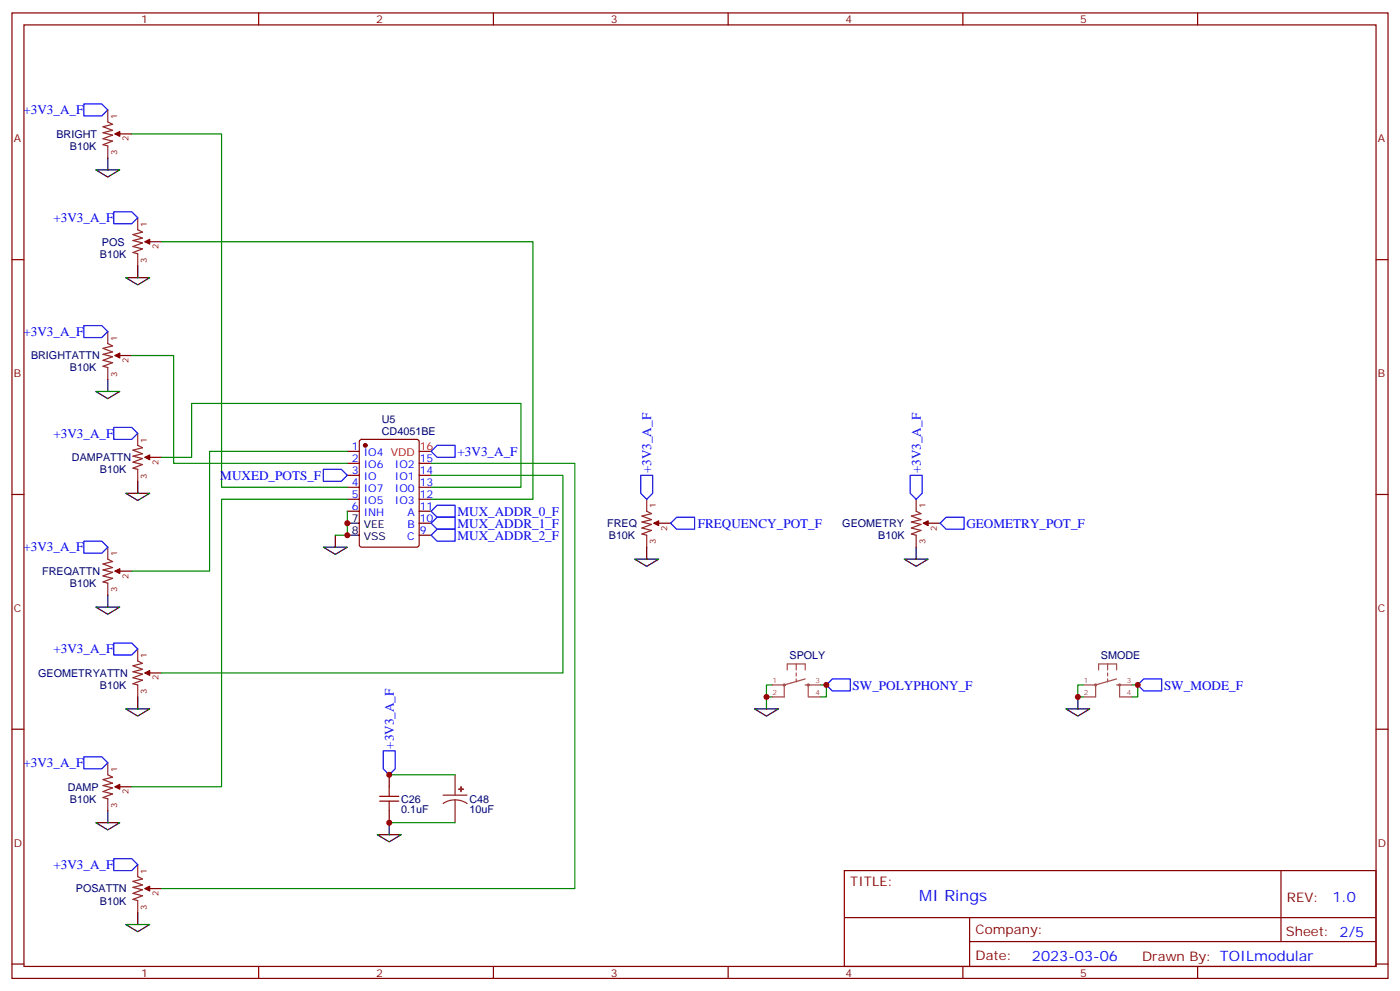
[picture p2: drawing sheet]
<svg xmlns="http://www.w3.org/2000/svg" width="412mm" height="292mm" viewBox="0 0 412 292" stroke-linecap="round" stroke-linejoin="round" font-family="sans-serif">
<g fill="none" stroke="#870000" stroke-width=".35">
<path d="M3.5 3.8h405.4v284.3h-405.4zM7.1 7.3h398.2v277.3h-398.2zM76.2 3.8v3.5M145.3 3.8v3.5M214.5 3.8v3.5M283.6 3.8v3.5M352.8 3.8v3.5M35.3 39.4h3.5M3.5 76.5h3.6M44.1 71.2h3.5M405.3 76.5h3.6M35.3 104.7h3.5"/>
<path d="M44.1 134.7h3.5M102.3 132.9h3.5M102.3 136.5h3.5M102.3 140h3.5M106.1 129.6l.4-.2h16.3l.6 .4 .1 30.6-.5 .7h-16.5l-.6-.4-.1-30.6zM123.5 136.5h3.5M123.5 140h3.5M3.5 145.6h3.6M102.3 143.5h3.5M102.3 147h3.5M102.3 150.6h3.5M123.5 143.5h3.5"/>
<path d="M123.5 147h3.5M123.5 150.6h3.5M123.5 157.6h3.5M123.5 154.1h3.5M194 154.1h3.6M273.4 154.1h3.5M405.3 145.6h3.6M35.3 168.2h3.5M44.1 198.2h3.5M3.5 214.8h3.6M405.3 214.8h3.6M35.3 231.7h3.5"/>
<path d="M114.7 228.2v3.5M114.7 238.8v3.5M248.7 256.4h156.6v28.2h-156.6zM377.3 256.4v20.9M44.1 261.7h3.5M248.7 270.2h156.5M285.6 277.3h119.6M285.6 270.2v14.2M3.5 283.9h3.6M76.2 284.6v3.5M145.3 284.6v3.5M214.5 284.6v3.5"/>
<path d="M283.6 284.6v3.5M352.8 284.6v3.5M405.3 283.9h3.6"/>
</g>
<g fill="none" stroke="#00f" stroke-width=".35">
<path d="M24.7 30.6h5.3l1.7 1.8-1.7 1.7h-5.3zM33.5 62.4h5.3l1.8 1.7-1.8 1.8h-5.3zM24.7 95.9h5.3l1.7 1.7-1.7 1.8h-5.3zM33.5 125.9h5.3l1.8 1.7-1.8 1.8h-5.3zM95.2 138.2h5.3l1.8 1.8-1.8 1.7h-5.3zM127 132.9l1.8-1.7h5.3v3.5h-5.3zM188.7 140h3.6v5.3l-1.8 1.7-1.8-1.7zM268.1 140h3.5v5.3l-1.7 1.7-1.8-1.7zM24.7 159.4h5.3l1.7 1.7-1.7 1.8h-5.3zM127 157.6l1.8-1.7h5.3v3.5h-5.3zM127 150.6l1.8-1.8h5.3v3.5h-5.3zM127 154.1l1.8-1.8h5.3v3.6h-5.3z"/>
<path d="M197.6 154.1l1.7-1.8h5.3v3.6h-5.3zM276.9 154.1l1.8-1.8h5.3v3.6h-5.3zM33.5 189.4h5.3l1.8 1.7-1.8 1.8h-5.3zM245.2 200h5.3v3.5h-5.3l-1.8-1.8zM335.1 201.7l1.8-1.7h5.3v3.5h-5.3zM24.7 222.9h5.3l1.7 1.7-1.7 1.8h-5.3zM112.9 221.1h3.5v5.3l-1.7 1.8-1.8-1.8zM33.5 252.9h5.3l1.8 1.7-1.8 1.8h-5.3z"/>
</g>
<g fill="none" stroke="#8c2424" stroke-width=".35">
<path d="M31.7 32.4v3.5l1.5 .7-2.9 .7 2.9 1.1-2.9 .7 2.9 .7-2.9 1.1 2.9 .7-2.9 1 1.4 .4v3.5M33.9 39.4h1.4M40.6 64.1v3.6l1.4 .7-2.8 .7 2.8 1-2.8 .7 2.8 .7-2.8 1.1 2.8 .7-2.8 1.1 1.4 .3v3.5M42.7 71.2h1.4M31.7 97.6v3.6l1.5 .7-2.9 .7 2.9 1-2.9 .8 2.9 .7-2.9 1 2.9 .7-2.9 1.1 1.4 .3v3.6M33.9 104.7h1.4M40.6 127.6v3.6l1.4 .7-2.8 .7 2.8 1-2.8 .7 2.8 .7-2.8 1.1 2.8 .7-2.8 1.1 1.4 .3v3.5M42.7 134.7h1.4M190.5 147v3.6l1.4 .7-2.8 .7 2.8 1-2.8 .7 2.8 .7-2.8 1.1 2.8 .7-2.8 1.1 1.4 .3v3.5M192.6 154.1h1.4M269.9 147v3.6l1.4 .7-2.8 .7 2.8 1-2.8 .7 2.8 .7-2.8 1.1 2.8 .7-2.8 1.1 1.4 .3v3.5M272 154.1h1.4"/>
<path d="M31.7 161.1v3.6l1.5 .7-2.9 .7 2.9 1-2.9 .8 2.9 .7-2.9 1 2.9 .7-2.9 1.1 1.4 .3v3.6M33.9 168.2h1.4M40.6 191.1v3.6l1.4 .7-2.8 .7 2.8 1-2.8 .7 2.8 .7-2.8 1.1 2.8 .7-2.8 1.1 1.4 .3v3.5M42.7 198.2h1.4M31.7 224.6v3.6l1.5 .7-2.9 .7 2.9 1-2.9 .8 2.9 .7-2.9 1 2.9 .7-2.9 1.1 1.4 .3v3.6M33.9 231.7h1.4M130.5 234.2h7.1M134.1 235.6l-1.9 .2-1.7 .8M134.1 235.6l1.8 .2 1.7 .8M134.1 228.2v6M134.1 235.6v6.7M40.6 254.6v3.6l1.4 .7-2.8 .7 2.8 1-2.8 .7 2.8 .7-2.8 1.1 2.8 .7-2.8 1.1 1.4 .3v3.5"/>
<path d="M42.7 261.7h1.4"/>
</g>
<g fill="#870000" stroke="#870000" stroke-width=".35">
<path d="M33.9 39.4l1.4-.7v1.4z"/>
<path d="M42.7 71.2l1.4-.7v1.4z"/>
<path d="M33.9 104.7l1.4-.7v1.4z"/>
<path d="M42.7 134.7l1.4-.7v1.4z"/>
<path d="M33.9 168.2l1.4-.7v1.4z"/>
<path d="M42.7 198.2l1.4-.7v1.4z"/>
<path d="M33.9 231.7l1.4-.7v1.4z"/>
<path d="M42.7 261.7l1.4-.7v1.4z"/>
<path d="M192.6 154.1l1.4-.7v1.4z"/>
<path d="M272 154.1l1.4-.7v1.4z"/>
<circle cx="107.6" cy="131.2" r=".53"/>
</g>
<g fill="none" stroke="#000" stroke-width=".35">
<path d="M28.2 50h7.1l-3.6 2.1zM31.7 46.5v3.5M40.6 78.2v3.6M37 81.8h7.1l-3.5 2.1zM28.2 115.3h7.1l-3.6 2.1zM31.7 111.8v3.5M37 145.3h7.1l-3.5 2.1zM40.6 141.7v3.6M98.8 157.6v3.5M102.3 154.1h3.5M102.3 157.6h3.5M28.2 178.8h7.1l-3.6 2.1z"/>
<path d="M31.7 175.3v3.5M95.2 161.1h7.1l-3.5 2.2zM187 164.7h7l-3.5 2.1zM190.5 161.1v3.6M266.3 164.7h7.1l-3.5 2.1zM269.9 161.1v3.6M37 208.8h7.1l-3.5 2.1zM40.6 205.2v3.6M222.2 208.8h7.1l-3.5 2.1zM225.8 205.2v3.6M314 208.8h7l-3.5 2.1zM317.5 205.2v3.6"/>
<path d="M31.7 238.8v3.5M28.2 242.3h7.1l-3.6 2.1zM111.1 245.8h7.1l-3.5 2.1zM114.7 242.3v3.5M37 272.3h7.1l-3.5 2.1zM40.6 268.7v3.6"/>
</g>
<path d="M123.5 132.9h3.5" fill="none" stroke="#f00" stroke-width=".35"/>
<g fill="none" stroke="#008700" stroke-width=".35">
<path d="M38.8 39.4h26.5v104.1h37M47.6 71.2h109.4v75.8h-30M38.8 104.7h12.4v31.8h51.1M47.6 134.7h8.8v-15.9h97.1v24.7h-26.5M102.3 132.9h-40.6v35.3h-22.9M127 140h38.8v58.2h-118.2M127 136.5h42.3v125.2h-121.7M102.3 147h-37v84.7h-26.5M102.3 150.6v7h-3.5M227.5 201.7h-1.7v3.5h1.7M241.7 201.7h1.7v3.5h-1.7M319.3 201.7h-1.8v3.5h1.8"/>
<path d="M333.4 201.7h1.7v3.5h-1.7M114.7 228.2h19.4M114.7 242.3h19.4"/>
</g>
<path d="M111.8 235.9h5.7M111.8 234.5h5.7M114.7 231.7v2.8M114.7 235.9v2.9" fill="none" stroke="#a10000" stroke-width=".35"/>
<g fill="none" stroke="#a64a4a" stroke-width=".56">
<circle cx="231" cy="201.7" r=".18"/>
<circle cx="238.1" cy="201.7" r=".18"/>
<circle cx="322.7" cy="201.7" r=".18"/>
<circle cx="329.8" cy="201.7" r=".18"/>
</g>
<g fill="none" stroke="#a64a4a" stroke-width=".35">
<path d="M231.9 197.3v-1.8h5.3v1.8M234.5 195.5v1.8M234.5 198.2v.9M234.5 200v.8M237.2 200l-6.2 1.7M323.6 197.3v-1.8h5.3v1.8M326.3 195.5v1.8M326.3 198.2v.9M326.3 200v.8M328.9 200l-6.2 1.7M227.5 201.7h3.5M231 201.7v3.5h-3.5"/>
<path d="M237.2 201.7h.9v3.5M238.2 201.7h3.5M238.2 205.2h3.5M319.3 201.7h3.4M322.7 201.7v3.5h-3.4M328.9 201.7h.9v3.5M329.9 201.7h3.5M329.9 205.2h3.5"/>
</g>
<g fill="#8c2424" stroke="#8c2424" stroke-width=".35">
<path d="M135.1 232.4h1.4z"/>
<path d="M135.8 231.7v1.4z"/>
</g>
<g fill="#c00">
<circle cx="102.3" cy="154.1" r=".88"/>
<circle cx="102.3" cy="157.6" r=".88"/>
<circle cx="243.4" cy="201.7" r=".88"/>
<circle cx="335.1" cy="201.7" r=".88"/>
<circle cx="114.7" cy="228.2" r=".88"/>
<circle cx="114.7" cy="242.3" r=".88"/>
<circle cx="225.8" cy="205.2" r=".88"/>
<circle cx="317.5" cy="205.2" r=".88"/>
</g>
<text font-size="4.6" fill="#00f" x="270.8" y="265.4">MI Rings</text>
<g font-size="4.2" fill="#00f">
<text x="392.5" y="265.7">1.0</text>
<text x="304" y="283">2023-03-06</text>
</g>
<g font-size="3.9" fill="#00f">
<text x="6.9" y="33.6">+3V3_A_F</text>
<text x="15.7" y="65.4">+3V3_A_F</text>
<text x="6.9" y="98.9">+3V3_A_F</text>
<text x="15.7" y="128.9">+3V3_A_F</text>
<text x="134.8" y="134.2">+3V3_A_F</text>
<text x="64.9" y="141.3">MUXED_POTS_F</text>
<text x="191.8" y="139.4" transform="rotate(-90 191.8 139.4)">+3V3_A_F</text>
<text x="271.2" y="139.4" transform="rotate(-90 271.2 139.4)">+3V3_A_F</text>
<text x="134.8" y="151.9">MUX_ADDR_0_F</text>
<text x="134.8" y="155.4">MUX_ADDR_1_F</text>
<text x="205.5" y="155.5">FREQUENCY_POT_F</text>
<text x="284.7" y="155.5">GEOMETRY_POT_F</text>
<text x="134.8" y="158.9">MUX_ADDR_2_F</text>
<text x="6.9" y="162.4">+3V3_A_F</text>
<text x="15.7" y="192.4">+3V3_A_F</text>
<text x="251.2" y="203.1">SW_POLYPHONY_F</text>
<text x="342.9" y="203.1">SW_MODE_F</text>
<text x="116" y="220.5" transform="rotate(-90 116 220.5)">+3V3_A_F</text>
<text x="6.9" y="225.9">+3V3_A_F</text>
<text x="15.7" y="255.9">+3V3_A_F</text>
</g>
<g font-size="3.9" fill="#800">
<text x="250.5" y="261">TITLE:</text>
<text x="379.1" y="265.7">REV:</text>
<text x="287.4" y="275.2">Company:</text>
<text x="378.7" y="275.8">Sheet: 2/5</text>
<text x="287.4" y="282.9">Date:</text>
<text x="336.4" y="282.9">Drawn By: TOILmodular</text>
</g>
<g font-size="3.2" fill="#800">
<text x="41.6" y="6.8">1</text>
<text x="110.8" y="6.8">2</text>
<text x="179.9" y="6.8">3</text>
<text x="249.1" y="6.8">4</text>
<text x="318.2" y="6.8">5</text>
<text x="4.1" y="41.9">A</text>
<text x="405.9" y="41.9">A</text>
<text x="4.1" y="111.1">B</text>
<text x="405.9" y="111.1">B</text>
<text x="4.1" y="180.2">C</text>
<text x="405.9" y="180.2">C</text>
<text x="4.1" y="249.3">D</text>
<text x="405.9" y="249.3">D</text>
<text x="41.6" y="287.6">1</text>
<text x="110.8" y="287.6">2</text>
<text x="179.9" y="287.6">3</text>
<text x="249.1" y="287.6">4</text>
<text x="318.2" y="287.6">5</text>
</g>
<g font-size="3.2" fill="#000080">
<text x="16.6" y="40.6">BRIGHT</text>
<text x="20.6" y="44.1">B10K</text>
<text x="29.4" y="75.9">B10K</text>
<text x="30" y="72.3">POS</text>
<text x="9.1" y="105.8">BRIGHTATTN</text>
<text x="20.6" y="109.4">B10K</text>
<text x="112.5" y="124.7">U5</text>
<text x="112.5" y="128">CD4051BE</text>
<text x="21.2" y="135.8">DAMPATTN</text>
<text x="29.4" y="139.4">B10K</text>
<text x="178.9" y="155.2">FREQ</text>
<text x="248.1" y="155.2">GEOMETRY</text>
<text x="179.3" y="158.8">B10K</text>
<text x="258.7" y="158.8">B10K</text>
<text x="12.4" y="169.3">FREQATTN</text>
<text x="20.6" y="172.9">B10K</text>
<text x="232.6" y="194">SPOLY</text>
<text x="324.3" y="194">SMODE</text>
<text x="11.3" y="199.3">GEOMETRYATTN</text>
<text x="29.4" y="202.9">B10K</text>
<text x="19.9" y="232.8">DAMP</text>
<text x="20.6" y="236.4">B10K</text>
<text x="118.2" y="239.6">0.1uF</text>
<text x="118.2" y="236.4">C26</text>
<text x="138.3" y="239.5">10uF</text>
<text x="138.3" y="236.4">C48</text>
<text x="22.3" y="262.8">POSATTN</text>
<text x="29.4" y="266.4">B10K</text>
</g>
<g font-size="3.2" fill="#00f">
<text x="103.6" y="132.6">1</text>
<text x="103.6" y="136.1">2</text>
<text x="107.1" y="134.3">IO4 VDD</text>
<text x="107.1" y="137.9">IO6</text>
<text x="116.3" y="137.9">IO2</text>
<text x="123.6" y="136.1">15</text>
<text x="103.6" y="139.6">3</text>
<text x="103.6" y="143.2">4</text>
<text x="107.1" y="141.4">IO</text>
<text x="116.3" y="141.4">IO1</text>
<text x="123.6" y="143.2">13</text>
<text x="123.6" y="139.6">14</text>
<text x="103.6" y="146.7">5</text>
<text x="107.1" y="144.9">IO7</text>
<text x="107.1" y="148.4">IO5</text>
<text x="116.3" y="148.4">IO3</text>
<text x="116.3" y="144.9">IO0</text>
<text x="123.6" y="146.7">12</text>
<text x="103.6" y="150.2">6</text>
<text x="107.1" y="152">INH</text>
<text x="120" y="155.5">B</text>
<text x="120" y="152">A</text>
<text x="123.6" y="153.7">10</text>
<text x="123.6" y="150.2">11</text>
<text x="120" y="159">C</text>
<text x="123.6" y="157.3">9</text>
</g>
<text font-size="3.2" fill="#f00" x="123.6" y="132.6">16</text>
<g font-size="3.2">
<text x="103.6" y="153.7">7</text>
<text x="107.1" y="155.5">VEE</text>
<text x="103.6" y="157.3">8</text>
<text x="107.1" y="159">VSS</text>
</g>
<g font-size="2.5" fill="#800">
<text x="34.5" y="35.1" transform="rotate(-90 34.5 35.1)">1</text>
<text x="37.8" y="41.6" transform="rotate(-90 37.8 41.6)">2</text>
<text x="34.5" y="45.7" transform="rotate(-90 34.5 45.7)">3</text>
<text x="43.3" y="66.8" transform="rotate(-90 43.3 66.8)">1</text>
<text x="43.3" y="77.4" transform="rotate(-90 43.3 77.4)">3</text>
<text x="46.6" y="73.4" transform="rotate(-90 46.6 73.4)">2</text>
<text x="34.5" y="100.4" transform="rotate(-90 34.5 100.4)">1</text>
<text x="37.8" y="106.9" transform="rotate(-90 37.8 106.9)">2</text>
<text x="34.5" y="110.9" transform="rotate(-90 34.5 110.9)">3</text>
<text x="43.3" y="130.3" transform="rotate(-90 43.3 130.3)">1</text>
<text x="46.6" y="136.9" transform="rotate(-90 46.6 136.9)">2</text>
<text x="43.3" y="140.9" transform="rotate(-90 43.3 140.9)">3</text>
<text x="193.2" y="149.7" transform="rotate(-90 193.2 149.7)">1</text>
<text x="272.6" y="149.7" transform="rotate(-90 272.6 149.7)">1</text>
<text x="193.2" y="160.3" transform="rotate(-90 193.2 160.3)">3</text>
<text x="196.6" y="156.3" transform="rotate(-90 196.6 156.3)">2</text>
<text x="272.6" y="160.3" transform="rotate(-90 272.6 160.3)">3</text>
<text x="275.9" y="156.3" transform="rotate(-90 275.9 156.3)">2</text>
<text x="34.5" y="163.9" transform="rotate(-90 34.5 163.9)">1</text>
<text x="37.8" y="170.4" transform="rotate(-90 37.8 170.4)">2</text>
<text x="34.5" y="174.4" transform="rotate(-90 34.5 174.4)">3</text>
<text x="43.3" y="193.8" transform="rotate(-90 43.3 193.8)">1</text>
<text x="46.6" y="200.4" transform="rotate(-90 46.6 200.4)">2</text>
<text x="43.3" y="204.4" transform="rotate(-90 43.3 204.4)">3</text>
<text x="34.5" y="227.4" transform="rotate(-90 34.5 227.4)">1</text>
<text x="37.8" y="233.9" transform="rotate(-90 37.8 233.9)">2</text>
<text x="34.5" y="237.9" transform="rotate(-90 34.5 237.9)">3</text>
<text x="43.3" y="257.3" transform="rotate(-90 43.3 257.3)">1</text>
<text x="46.6" y="263.9" transform="rotate(-90 46.6 263.9)">2</text>
<text x="43.3" y="267.9" transform="rotate(-90 43.3 267.9)">3</text>
</g>
<g font-size="2.1" fill="#a54b4b">
<text x="227.5" y="201">1</text>
<text x="240.2" y="201">3</text>
<text x="319.3" y="201">1</text>
<text x="331.9" y="201">3</text>
<text x="227.5" y="204.6">2</text>
<text x="240.2" y="204.6">4</text>
<text x="319.3" y="204.6">2</text>
<text x="331.9" y="204.6">4</text>
</g>
</svg>
